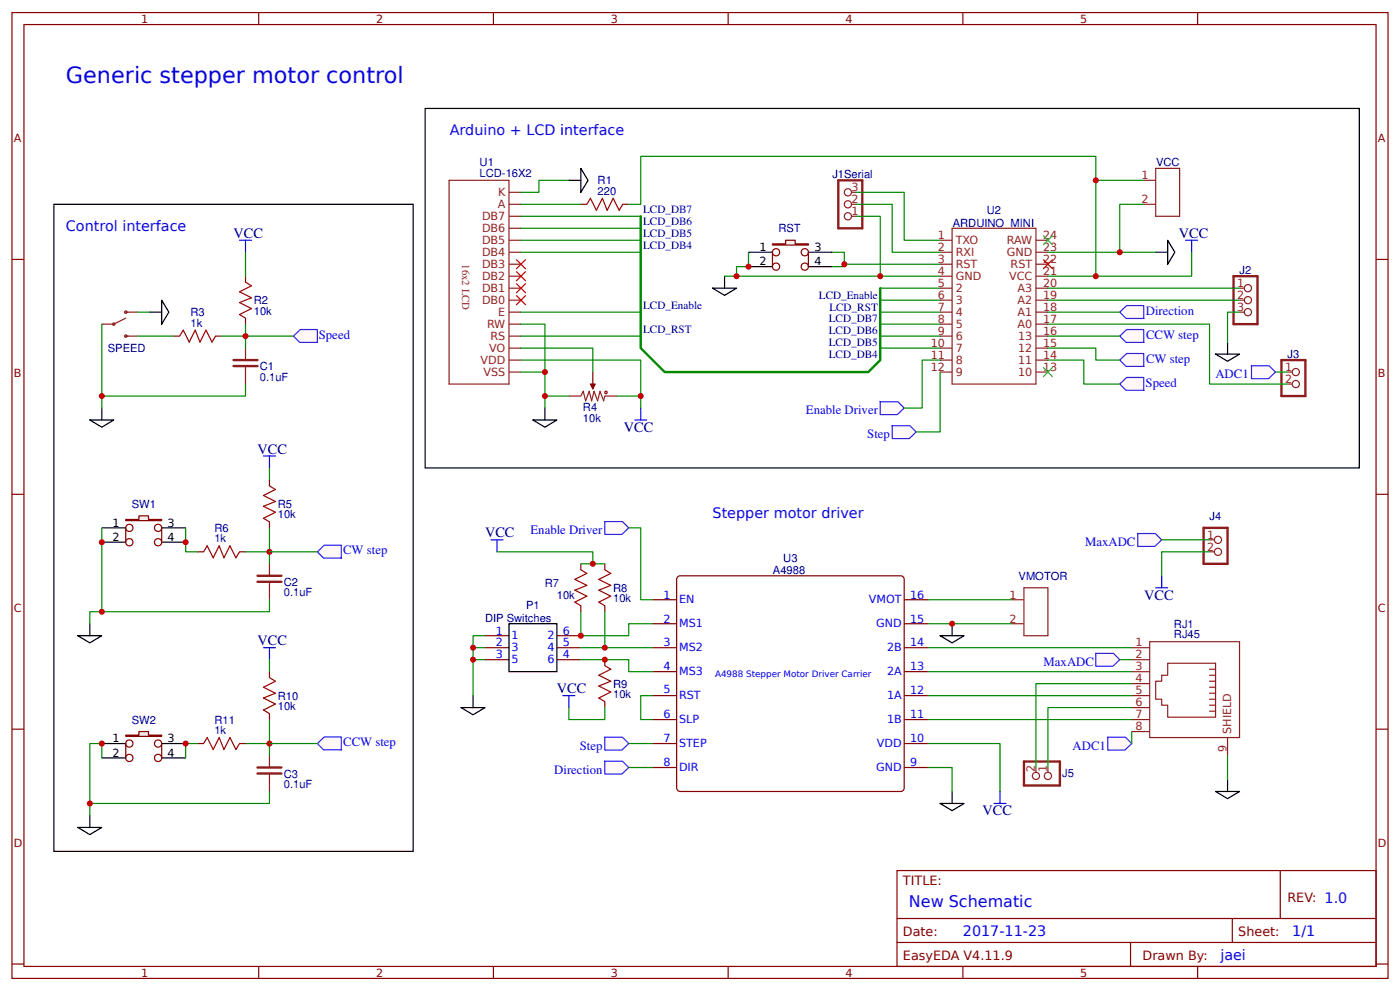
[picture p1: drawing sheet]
<svg xmlns="http://www.w3.org/2000/svg" width="309mm" height="219mm" viewBox="0 0 309 219" stroke-linecap="round" stroke-linejoin="round" font-family="sans-serif">
<g fill="none" stroke="#800" stroke-width=".26">
<path d="M2.6 2.8h304.1v213.2h-304.1zM5.3 5.4h298.7v208h-298.7zM57.1 2.8v2.6M109 2.8v2.6M160.9 2.8v2.6M212.7 2.8v2.6M264.6 2.8v2.6M2.6 57.3h2.7M304 57.3h2.7M2.6 109.1h2.7M304 109.1h2.7M2.6 161h2.7"/>
<path d="M304 161h2.7M198.2 192.2h105.8v21.2h-105.8zM282.8 192.2v10.6M2.6 212.9h2.7M57.1 213.4v2.6M109 213.4v2.6M160.9 213.4v2.6M198.2 202.8h105.8M198.2 208.1h105.8M212.7 213.4v2.6M249.8 208.1v5.3M264.6 213.4v2.6"/>
<path d="M272.3 202.8v5.3M304 212.9h2.7"/>
</g>
<path d="M149.7 127.4l.6-.3h48.7a.79 .79 0 0 1 .8 .8v46.1a.79 .79 0 0 1-.8 .8h-48.7a.79 .79 0 0 1-.8-.8v-46.1z" fill="#fff" stroke="#800" stroke-width=".26"/>
<g fill="none" stroke="#800" stroke-width=".26">
<path d="M144.2 132.4h5.3M144.2 137.7h5.3M199.8 132.4h5.3M199.8 137.7h5.3M144.2 143h5.3M144.2 148.3h5.3M144.2 153.6h5.3M144.2 158.9h5.3M199.8 143h5.3M199.8 148.3h5.3M199.8 153.6h5.3M199.8 158.9h5.3"/>
<path d="M144.2 164.2h5.3M144.2 169.5h5.3M199.8 164.2h5.3M199.8 169.5h5.3"/>
</g>
<g fill="none" stroke="#8d2323" stroke-width=".26">
<path d="M99.2 39.8h13.2v45h-13.2zM112.4 50.4h2.7M112.4 55.7h2.7M112.4 53h2.7M112.4 58.3h2.7M112.4 45.1h2.7M112.4 47.8h2.7M112.4 42.5h2.7M207.7 55.7h2.6M207.7 53h2.6M207.7 58.3h2.6M210.3 50.4h18.6v34.4h-18.6z"/>
<path d="M228.9 55.7h2.6M228.9 53h2.6M228.9 58.3h2.6M27.8 68.9h2.6M27.8 70.2l-2.7 1.4h-2.6M27.8 74.2h2.6M112.4 63.6h2.7M112.4 66.3h2.7M112.4 68.9h2.7M112.4 71.6h2.7M112.4 74.2h2.7M112.4 76.9h2.7"/>
<path d="M112.4 79.5h2.7M112.4 61h2.7M207.7 63.6h2.6M207.7 66.3h2.6M207.7 68.9h2.6M207.7 71.6h2.6M207.7 74.2h2.6M207.7 76.9h2.6M207.7 79.5h2.6M207.7 61h2.6M228.9 63.6h2.6M228.9 66.3h2.6"/>
<path d="M228.9 68.9h2.6M228.9 71.6h2.6M228.9 74.2h2.6M228.9 76.9h2.6M228.9 79.5h2.6M228.9 61h2.6M112.4 82.2h2.7M207.7 82.2h2.6M228.9 82.2h2.6M59.5 124.5v2.6M59.5 128.5v3.9M250 143h4"/>
<path d="M250 145.7h4M250 148.3h4M250 150.9h4M250 153.6h4M250 156.2h4M250 158.9h4M254 141.7h19.8v21.2h-19.8zM258 146.4h10.6v12h-10.6v-2.7h-1.4v-1.3h-1.3v-4h1.3v-1.3h1.4zM267.2 147.8h1.4M267.2 149.1h1.4M267.2 150.4h1.4M267.2 151.7h1.4"/>
<path d="M267.2 153.1h1.4M267.2 154.4h1.4M267.2 155.7h1.4M267.2 157h1.4M250 161.5h4M271.2 162.9v3.9"/>
<circle cx="25.1" cy="71.6" r=".26"/>
<circle cx="27.8" cy="68.9" r=".26"/>
<circle cx="27.8" cy="74.2" r=".26"/>
</g>
<path d="M56.9 127.1h5.3M56.9 128.5h5.3" fill="none" stroke="#8d2323" stroke-width=".53"/>
<path d="M19.8 137.7v2.7M17.2 140.4h5.3l-2.7 1.5z" fill="none" stroke="#000" stroke-width=".26"/>
<path d="M41 116.5v5.3h2.7M59.5 116.5v5.3M54.2 121.8h5.3v2.7" fill="none" stroke="#080" stroke-width=".26"/>
<circle cx="59.5" cy="121.8" r=".66" fill="#c00"/>
<path d="M59.5 103.3v2.7M59.5 132.4v2.7h-39.7v2.6M59.5 158.9v5.3M22.5 167.3v-3.1h-2.7v15.8M43.7 164.2h-2.7v3.1M54.2 164.2h5.3v2.6" fill="none" stroke="#080" stroke-width=".26"/>
<path d="M58.2 100.7h2.7M59.5 100.7v2.6" fill="none" stroke="#00f" stroke-width=".26"/>
<path d="M59.5 166.8v2.7M59.5 170.8v4" fill="none" stroke="#8d2323" stroke-width=".26"/>
<path d="M56.9 169.5h5.3M56.9 170.8h5.3" fill="none" stroke="#8d2323" stroke-width=".53"/>
<path d="M17.2 182.7h5.3l-2.7 1.6zM19.8 180v2.7" fill="none" stroke="#000" stroke-width=".26"/>
<circle cx="59.5" cy="164.2" r=".66" fill="#c00"/>
<path d="M59.5 174.8v2.6h-39.7" fill="none" stroke="#080" stroke-width=".26"/>
<circle cx="19.8" cy="177.4" r=".66" fill="#c00"/>
<path d="M58.2 143h2.7M59.5 143v2.7" fill="none" stroke="#00f" stroke-width=".26"/>
<path d="M59.5 145.7v2.6" fill="none" stroke="#080" stroke-width=".26"/>
<g fill="#fff7f8" stroke="#430aff" stroke-width=".26">
<path d="M70.1 121.8l1.5-1.4h3.8l.1 2.8h-4z"/>
<path d="M70.1 164.2l1.5-1.5h3.8l.1 2.9h-4z"/>
</g>
<path d="M54.2 55.7v5.3M22.5 71.6v18.5M30.4 68.9h2.7M30.4 74.2h8M59.5 121.8h10.6M59.5 164.2h10.6" fill="none" stroke="#080" stroke-width=".26"/>
<path d="M19.8 92.7h5.3l-2.6 1.6zM22.5 90.1v2.6" fill="none" stroke="#000" stroke-width=".26"/>
<path d="M52.9 53h2.7M54.2 53v2.7" fill="none" stroke="#00f" stroke-width=".26"/>
<path d="M39.7 74.2l.8-1.3 1.3 2.6 1.3-2.6 1.1 2.6 1.3-2.6 1.3 2.6 .8-1.3M54.2 62.3l1.4 .8-2.7 1.3 2.7 1.3-2.7 1.1 2.7 1.3-2.7 1.4 1.3 .7" fill="none" stroke="#a00000" stroke-width=".26"/>
<path d="M38.4 74.2h1.3M47.6 74.2h1.3M54.2 61v1.3M54.2 70.2v1.4" fill="none" stroke="#800" stroke-width=".26"/>
<path d="M64.8 74.2l1.5-1.4h3.8l.1 2.8h-4z" fill="#fff7f8" stroke="#430aff" stroke-width=".26"/>
<path d="M54.2 74.2h10.6M205.1 137.7h18.5M205.1 158.9h44.9M205.1 153.6h44.9M205.1 148.3h44.9M205.1 143h44.9M205.1 169.5h5.2v5.3M205.1 164.2h15.8v10.6" fill="none" stroke="#080" stroke-width=".26"/>
<path d="M210.3 137.7v2.7M207.7 140.4h5.3l-2.7 1.5zM207.7 177.4h5.3l-2.7 1.6zM210.3 174.8v2.6" fill="none" stroke="#000" stroke-width=".26"/>
<path d="M219.6 177.4h2.6M220.9 174.8v2.6" fill="none" stroke="#00f" stroke-width=".26"/>
<path d="M244.7 162.8h3.9l1.4 1.4-1.5 1.4h-3.8z" fill="#fff7f8" stroke="#430aff" stroke-width=".26"/>
<path d="M268.6 174.8h5.2l-2.6 1.5zM271.2 172.1v2.7" fill="none" stroke="#000" stroke-width=".26"/>
<path d="M271.2 166.8v5.3" fill="none" stroke="#080" stroke-width=".26"/>
<path d="M242 144.3h4l1.4 1.4-1.5 1.4h-3.8z" fill="#fff7f8" stroke="#430aff" stroke-width=".26"/>
<path d="M247.4 145.7h2.6M250 161.5v2.7" fill="none" stroke="#080" stroke-width=".26"/>
<path d="M276.4 80.8h4l1.4 1.4-1.5 1.4h-3.8z" fill="#fff7f8" stroke="#430aff" stroke-width=".26"/>
<path d="M265.9 116.5h5.3v8h-5.3z" fill="none" stroke="#8d2323" stroke-width=".53"/>
<g fill="none" stroke="#8d2323" stroke-width=".26">
<path d="M267.2 119.2h1.1M267.2 121.8h1.1"/>
<circle cx="269.1" cy="119.2" r=".79"/>
<circle cx="269.1" cy="121.8" r=".79"/>
</g>
<path d="M251.3 117.8h4l1.3 1.4-1.5 1.4h-3.7z" fill="#fff7f8" stroke="#430aff" stroke-width=".26"/>
<path d="M231.5 71.6h35.7v13.2h17.2M256.6 119.2h10.6M205.1 132.4h18.5M267.2 121.8h-10.6v5.3" fill="none" stroke="#080" stroke-width=".26"/>
<path d="M255.3 129.8h2.7M256.6 127.1v2.7" fill="none" stroke="#00f" stroke-width=".26"/>
<path d="M283.1 79.5h5.3v7.9h-5.3z" fill="none" stroke="#8d2323" stroke-width=".53"/>
<g fill="none" stroke="#8d2323" stroke-width=".26">
<path d="M284.4 82.2h1.1M284.4 84.8h1.1M223.6 132.4h2.6M223.6 137.7h2.6M226.2 129.8h5.3v10.6h-5.3z"/>
<circle cx="286.3" cy="82.2" r=".79"/>
<circle cx="286.3" cy="84.8" r=".79"/>
</g>
<circle cx="210.3" cy="137.7" r=".66" fill="#c00"/>
<g fill="#fff7f8" stroke="#430aff" stroke-width=".26">
<path d="M247.4 84.8l1.5-1.5h3.8v2.9h-3.9z"/>
<path d="M247.4 79.5l1.5-1.4h3.8v2.8h-3.9z"/>
<path d="M247.4 74.2l1.5-1.4h3.8v2.8h-3.9z"/>
</g>
<path d="M33.1 68.9h2.6M35.7 66.3l1.6 2.6-1.6 2.7z" fill="none" stroke="#000" stroke-width=".26"/>
<path d="M48.9 74.2h5.3M54.2 71.6v5.3" fill="none" stroke="#080" stroke-width=".26"/>
<path d="M54.2 76.9v2.6M54.2 80.8v4" fill="none" stroke="#8d2323" stroke-width=".26"/>
<path d="M51.6 79.5h5.3M51.6 80.8h5.3" fill="none" stroke="#8d2323" stroke-width=".53"/>
<circle cx="54.2" cy="74.2" r=".66" fill="#c00"/>
<path d="M255.3 55.7h2.7M258 53l1.6 2.7-1.6 2.6zM157.4 63.6h5.3l-2.6 1.6zM160.1 61v2.6" fill="none" stroke="#000" stroke-width=".26"/>
<path d="M231.5 55.7h23.8M160.1 61h47.6M231.5 76.9h10.6v2.6h5.3M231.5 79.5h7.9v5.3h8M231.5 74.2h15.9" fill="none" stroke="#080" stroke-width=".26"/>
<path d="M261.9 53h2.7M263.3 53v2.7" fill="none" stroke="#00f" stroke-width=".26"/>
<g fill="#fff7f8" stroke="#430aff" stroke-width=".26">
<path d="M133.5 115.2h4l1.4 1.3-1.5 1.5h-3.8z"/>
<path d="M133.5 162.8h4l1.4 1.4-1.5 1.4h-3.8z"/>
<path d="M133.5 168.1h4l1.4 1.4-1.5 1.4h-3.8z"/>
</g>
<path d="M138.9 116.5h2.7v15.9h2.6M138.9 164.2h5.3M138.9 169.5h5.3" fill="none" stroke="#080" stroke-width=".26"/>
<g fill="#fff7f8" stroke="#430aff" stroke-width=".26">
<path d="M247.4 68.9l1.5-1.4h3.8v2.8h-3.9z"/>
<path d="M197 94h4l1.4 1.4-1.5 1.4h-3.8z"/>
<path d="M194.4 88.7h4l1.4 1.4-1.6 1.4h-3.7z"/>
</g>
<path d="M252.7 45.1h-5.3v10.6M263.3 55.7v5.3h-31.8M207.7 79.5h-4v10.6h-3.9" fill="none" stroke="#080" stroke-width=".26"/>
<path d="M252.7 39.8h2.6M255.3 37.2h5.3v10.6h-5.3zM252.7 45.1h2.6" fill="none" stroke="#8d2323" stroke-width=".26"/>
<circle cx="247.4" cy="55.7" r=".66" fill="#c00"/>
<path d="M230.5 57.3l2.1 2.1zM232.6 57.3l-2.1 2.1z" fill="#000" stroke="#f00" stroke-width=".26"/>
<path d="M125.7 39.8h2.6M128.3 37.2l1.6 2.6-1.6 2.7zM117.7 92.7h5.3l-2.6 1.6zM120.4 90.1v2.6" fill="none" stroke="#000" stroke-width=".26"/>
<path d="M140.2 92.7h2.7M141.6 90.1v2.6" fill="none" stroke="#00f" stroke-width=".26"/>
<path d="M125.7 39.8h-6.6v2.7h-4M115.1 45.1h13.2M189.2 47.8h5.3v13.2M115.1 79.5h26.5v7.9h-5.3M115.1 82.2h5.3v5.2h5.3" fill="none" stroke="#080" stroke-width=".26"/>
<path d="M129.6 45.1l.8-1.3 1.4 2.6 1.3-2.6 1 2.6 1.4-2.6 1.3 2.6 .8-1.3" fill="none" stroke="#a00000" stroke-width=".26"/>
<path d="M128.3 45.1h1.3M137.6 45.1h1.3" fill="none" stroke="#800" stroke-width=".26"/>
<path d="M185.2 39.8h5.3v10.6h-5.3z" fill="none" stroke="#8d2323" stroke-width=".53"/>
<g fill="none" stroke="#8d2323" stroke-width=".26">
<path d="M188.1 47.8h1.1M188.1 45.1h1.1M188.1 42.5h1.1"/>
<circle cx="187.3" cy="47.8" r=".79"/>
<circle cx="187.3" cy="45.1" r=".79"/>
<circle cx="187.3" cy="42.5" r=".79"/>
</g>
<circle cx="194.5" cy="61" r=".66" fill="#c00"/>
<path d="M189.2 45.1h7.9v10.6h10.6M189.2 42.5h10.6v10.5h7.9M231.5 63.6h42.3M231.5 66.3h42.3M54.2 84.8v2.6h-31.7M281.8 82.2h2.6" fill="none" stroke="#080" stroke-width=".26"/>
<path d="M272.5 61h5.3v10.6h-5.3z" fill="none" stroke="#8d2323" stroke-width=".53"/>
<g fill="none" stroke="#8d2323" stroke-width=".26">
<path d="M273.8 63.6h1.1M273.8 66.3h1.1M273.8 68.9h1.1"/>
<circle cx="275.7" cy="63.6" r=".79"/>
<circle cx="275.7" cy="68.9" r=".79"/>
<circle cx="275.7" cy="66.3" r=".79"/>
</g>
<circle cx="22.5" cy="87.4" r=".66" fill="#c00"/>
<path d="M226.2 168.1h8v5.3h-8z" fill="none" stroke="#8d2323" stroke-width=".53"/>
<g fill="none" stroke="#8d2323" stroke-width=".26">
<path d="M228.9 169.5v1M231.5 169.5v1"/>
<circle cx="228.9" cy="171.3" r=".79"/>
<circle cx="231.5" cy="171.3" r=".79"/>
</g>
<path d="M128.3 135.1v5.3h10.6v-2.7h5.3M128.3 145.7h10.6v2.6h5.3M128.3 143h15.9M250 156.2h-18.5v13.3M250 150.9h-21.1v18.6" fill="none" stroke="#080" stroke-width=".26"/>
<path d="M11.9 45.1h79.4v142.9h-79.4zM112.4 137.7h10.6v10.6h-10.6z" fill="none" stroke="#000" stroke-width=".26"/>
<path d="M128.3 124.5v1.3M128.3 133.7v1.4M133.6 124.5v1.3M133.6 133.7v1.4M107.2 140.4h5.2M107.2 143h5.2M107.2 145.7h5.2M123 140.4h5.3M123 143h5.3M123 145.7h5.3M133.6 145.7v1.3M133.6 154.9v1.3" fill="none" stroke="#800" stroke-width=".26"/>
<path d="M128.3 125.8l1.3 .8-2.6 1.3 2.6 1.3-2.6 1.1 2.6 1.3-2.6 1.4 1.3 .7M133.6 125.8l1.3 .8-2.6 1.3 2.6 1.3-2.6 1.1 2.6 1.3-2.6 1.4 1.3 .7M133.6 147l1.3 .8-2.6 1.3 2.6 1.3-2.6 1.1 2.6 1.3-2.6 1.3 1.3 .8" fill="none" stroke="#a00000" stroke-width=".26"/>
<circle cx="133.6" cy="145.7" r=".66" fill="#c00"/>
<path d="M108.5 119.2h2.6M109.8 119.2v2.6M124.4 153.6h2.6M125.7 153.6v2.6" fill="none" stroke="#00f" stroke-width=".26"/>
<path d="M109.8 121.8h21.2v2.7M128.3 124.5h5.3" fill="none" stroke="#080" stroke-width=".26"/>
<circle cx="131" cy="124.5" r=".66" fill="#c00"/>
<path d="M133.6 135.1v7.9M125.7 156.2v2.7h7.9v-2.7" fill="none" stroke="#080" stroke-width=".26"/>
<g fill="#c00">
<circle cx="133.6" cy="143" r=".66"/>
<circle cx="128.3" cy="140.4" r=".66"/>
</g>
<path d="M101.9 156.2h5.3l-2.7 1.6zM104.5 153.6v2.6" fill="none" stroke="#000" stroke-width=".26"/>
<path d="M104.5 143h2.7M107.2 140.4h-2.7v13.2" fill="none" stroke="#080" stroke-width=".26"/>
<circle cx="104.5" cy="143" r=".66" fill="#c00"/>
<path d="M104.5 145.7h2.7" fill="none" stroke="#080" stroke-width=".26"/>
<circle cx="104.5" cy="145.7" r=".66" fill="#c00"/>
<path d="M125.7 87.4h2.6l.6-1 .5 2.1 .8-2.1 .5 2.1 .5-2.1 .8 2.1 .6-2.1 .7 2.1 .3-1.1h2.7M131 84.8v1.1" fill="none" stroke="#8d2323" stroke-width=".26"/>
<path d="M130.4 84.8h1.1l-.5 1.1z" fill="#800" stroke="#800" stroke-width=".26"/>
<circle cx="133.9" cy="86.7" r=".26" fill="none" stroke="#a00000" stroke-width=".26"/>
<path d="M131 82.2v2.6" fill="none" stroke="#800" stroke-width=".26"/>
<path d="M115.1 76.9h15.9v5.3M120.4 87.4v2.7M141.6 87.4v2.7" fill="none" stroke="#080" stroke-width=".26"/>
<g fill="#c00">
<circle cx="141.6" cy="87.4" r=".66"/>
<circle cx="120.4" cy="87.4" r=".66"/>
</g>
<path d="M115.1 71.6h5.3v10.6M115.1 68.9h26.5M194.5 63.6h13.2" fill="none" stroke="#080" stroke-width=".26"/>
<circle cx="120.4" cy="82.2" r=".66" fill="#c00"/>
<g fill="none" stroke="#080" stroke-width=".26">
<path d="M115.1 47.8h26.5M115.1 50.4h26.5M115.1 53h26.5M115.1 55.7h26.5M183.9 55.7h2.6v2.6h21.2M186.5 58.3v.6h-2.6M115.1 74.2h26.5M194.5 74.2h13.2M194.5 66.3h13.2M194.5 68.9h13.2M194.5 71.6h13.2M194.5 76.9h13.2"/>
<path d="M207.7 82.2v13.2h-5.3"/>
</g>
<g fill="#000" stroke="#f00" stroke-width=".26">
<path d="M114 57.3l2.2 2.1zM116.2 57.3l-2.2 2.1z"/>
<path d="M114 59.9l2.2 2.1zM116.2 59.9l-2.2 2.1z"/>
<path d="M114 62.6l2.2 2.1zM116.2 62.6l-2.2 2.1z"/>
<path d="M114 65.2l2.2 2.1zM116.2 65.2l-2.2 2.1z"/>
</g>
<path d="M141.6 47.8v29.1l5.2 5.3h45l2.7-2.7v-15.9" fill="none" stroke="#080" stroke-width=".53"/>
<path d="M93.9 23.9h206.4v79.4h-206.4z" fill="none" stroke="#000" stroke-width=".26"/>
<circle cx="186.5" cy="58.3" r=".66" fill="#c00"/>
<path d="M165.4 55.7v3.2h-2.7v2.1" fill="none" stroke="#080" stroke-width=".26"/>
<circle cx="162.7" cy="61" r=".66" fill="#c00"/>
<path d="M59.5 107.3l1.4 .8-2.7 1.3 2.7 1.3-2.7 1.1 2.7 1.3-2.7 1.3 1.3 .8M45 121.8l.8-1.3 1.3 2.7 1.3-2.7 1.1 2.7 1.3-2.7 1.3 2.7 .8-1.4M59.5 149.6l1.4 .8-2.7 1.3 2.7 1.4-2.7 1 2.7 1.3-2.7 1.4 1.3 .8M45 164.2l.8-1.3 1.3 2.6 1.3-2.6 1.1 2.6 1.3-2.6 1.3 2.6 .8-1.3" fill="none" stroke="#a00000" stroke-width=".26"/>
<path d="M59.5 106v1.3M59.5 115.2v1.3M43.7 121.8h1.3M52.9 121.8h1.3M59.5 148.3v1.3M59.5 157.6v1.3M43.7 164.2h1.3M52.9 164.2h1.3" fill="none" stroke="#800" stroke-width=".26"/>
<path d="M138.9 45.1h2.7v-10.6h100.5v26.5M231.5 68.9h15.9M144.2 153.6h-2.6v5.3h2.6" fill="none" stroke="#080" stroke-width=".26"/>
<path d="M230.5 81.1l2.1 2.1zM232.6 81.1l-2.1 2.1z" fill="#000" stroke="#3c3" stroke-width=".26"/>
<circle cx="242.1" cy="61" r=".66" fill="#c00"/>
<path d="M242.1 39.8h10.6" fill="none" stroke="#080" stroke-width=".26"/>
<circle cx="242.1" cy="39.8" r=".66" fill="#c00"/>
<path d="M230.5 52l2.1 2.1zM232.6 52l-2.1 2.1z" fill="#000" stroke="#3c3" stroke-width=".26"/>
<path d="M22.5 116.5h5.3M22.5 119.7h5.3" fill="none" stroke="#000" stroke-width=".26"/>
<path d="M27.8 114.7h2.9v-.8h2.1v.8h2.9v.3h-7.9z" fill="#efefef" stroke="#800" stroke-width=".26"/>
<g fill="none" stroke="#800" stroke-width=".26">
<path d="M27.8 116.5v3.2M35.7 116.5v3.2"/>
<circle cx="28.6" cy="116.5" r=".8"/>
<circle cx="28.6" cy="119.7" r=".8"/>
<circle cx="34.9" cy="116.5" r=".8"/>
<circle cx="34.9" cy="119.7" r=".8"/>
</g>
<path d="M35.7 116.5h5.3M35.7 119.7h5.3M22.5 164.2h5.3M22.5 167.3h5.3" fill="none" stroke="#000" stroke-width=".26"/>
<path d="M27.8 162.3h2.9v-.8h2.1v.8h2.9v.3h-7.9z" fill="#efefef" stroke="#800" stroke-width=".26"/>
<g fill="none" stroke="#800" stroke-width=".26">
<path d="M27.8 164.2v3.1M35.7 164.2v3.1"/>
<circle cx="28.6" cy="164.2" r=".8"/>
<circle cx="28.6" cy="167.3" r=".8"/>
<circle cx="34.9" cy="164.2" r=".8"/>
<circle cx="34.9" cy="167.3" r=".8"/>
</g>
<path d="M165.4 55.7h5.3M165.4 58.9h5.3M35.7 164.2h5.3M35.7 167.3h5.3" fill="none" stroke="#000" stroke-width=".26"/>
<path d="M170.7 53.8h2.9v-.8h2.1v.8h2.9v.3h-7.9z" fill="#efefef" stroke="#800" stroke-width=".26"/>
<g fill="none" stroke="#800" stroke-width=".26">
<path d="M170.7 55.7v3.2M178.6 55.7v3.2"/>
<circle cx="171.4" cy="58.9" r=".8"/>
<circle cx="171.4" cy="55.7" r=".8"/>
<circle cx="177.8" cy="55.7" r=".8"/>
<circle cx="177.8" cy="58.9" r=".8"/>
</g>
<path d="M178.6 55.7h5.3M178.6 58.9h5.3" fill="none" stroke="#000" stroke-width=".26"/>
<path d="M22.5 116.5v18.6" fill="none" stroke="#080" stroke-width=".26"/>
<g fill="#c00">
<circle cx="22.5" cy="135.1" r=".66"/>
<circle cx="22.5" cy="164.2" r=".66"/>
<circle cx="41" cy="164.2" r=".66"/>
<circle cx="165.4" cy="58.9" r=".66"/>
<circle cx="22.5" cy="119.7" r=".66"/>
<circle cx="41" cy="119.7" r=".66"/>
</g>
<path d="M268.6 78.2h5.2l-2.6 1.6zM271.2 75.5v2.7" fill="none" stroke="#000" stroke-width=".26"/>
<path d="M273.8 68.9h-2.6v6.6" fill="none" stroke="#080" stroke-width=".26"/>
<text font-size="4.9" fill="#00f" x="14.6" y="18.2">Generic stepper motor control</text>
<text font-size="3.5" fill="#00f" x="200.8" y="200.2">New Schematic</text>
<g font-size="3.2" fill="#00f">
<text x="99.4" y="29.8">Arduino + LCD interface</text>
<text x="14.6" y="50.9">Control interface</text>
<text x="157.4" y="114.4">Stepper motor driver</text>
<text x="212.7" y="206.8">2017-11-23</text>
<text x="285.5" y="206.8">1/1</text>
<text x="269.6" y="212.1">jaei</text>
</g>
<g font-size="3.2" fill="#000080">
<text x="51.6" y="52.5">VCC</text>
<text x="260.5" y="52.5">VCC</text>
<text x="137.8" y="95.4">VCC</text>
<text x="56.9" y="100.1">VCC</text>
<text x="107.2" y="118.7">VCC</text>
<text x="252.8" y="132.4">VCC</text>
<text x="56.9" y="142.5">VCC</text>
<text x="123" y="153.1">VCC</text>
<text x="217" y="180">VCC</text>
</g>
<g font-size="2.8" fill="#00f">
<text x="253.1" y="69.5">Direction</text>
<text x="70.4" y="74.8">Speed</text>
<text x="253.2" y="74.8">CCW step</text>
<text x="253.2" y="80.1">CW step</text>
<text x="268.5" y="83.5">ADC1</text>
<text x="253.1" y="85.4">Speed</text>
<text x="178.1" y="91.4">Enable Driver</text>
<text x="191.6" y="96.7">Step</text>
<text x="117.2" y="117.9">Enable Driver</text>
<text x="75.8" y="122.4">CW step</text>
<text x="239.7" y="120.5">MaxADC</text>
<text x="230.6" y="147">MaxADC</text>
<text x="75.8" y="164.7">CCW step</text>
<text x="128.1" y="165.5">Step</text>
<text x="237" y="165.5">ADC1</text>
<text x="122.5" y="170.8">Direction</text>
</g>
<g font-size="2.8" fill="#800">
<text x="199.5" y="195.4">TITLE:</text>
<text x="284.4" y="199.1">REV: 1.0</text>
<text x="199.5" y="206.8">Date:</text>
<text x="273.6" y="206.8">Sheet:</text>
<text x="199.5" y="212.1">EasyEDA V4.11.9</text>
<text x="252.4" y="212.1">Drawn By:</text>
</g>
<g font-size="2.5" fill="#800">
<text x="31.2" y="5">1</text>
<text x="83.1" y="5">2</text>
<text x="134.9" y="5">3</text>
<text x="186.8" y="5">4</text>
<text x="238.7" y="5">5</text>
<text x="3" y="31.4">A</text>
<text x="304.4" y="31.4">A</text>
<text x="3" y="83.2">B</text>
<text x="304.4" y="83.2">B</text>
<text x="3" y="135.1">C</text>
<text x="304.4" y="135.1">C</text>
<text x="3" y="186.9">D</text>
<text x="304.4" y="186.9">D</text>
<text x="31.2" y="215.6">1</text>
<text x="83.1" y="215.6">2</text>
<text x="134.9" y="215.6">3</text>
<text x="186.8" y="215.6">4</text>
<text x="238.7" y="215.6">5</text>
</g>
<g font-size="2.5" fill="#000080">
<text x="106" y="39">LCD-16X2</text>
<text x="106" y="36.7">U1</text>
<text x="132" y="40.6">R1</text>
<text x="183.9" y="39.4">J1Serial</text>
<text x="255.4" y="36.8">VCC</text>
<text x="132" y="43">220</text>
<text x="142.1" y="47.1">LCD_DB7</text>
<text x="218" y="47.3">U2</text>
<text x="142.1" y="49.8">LCD_DB6</text>
<text x="142.1" y="52.4">LCD_DB5</text>
<text x="172" y="51.3">RST</text>
<text x="210.5" y="50">ARDUINO_MINI</text>
<text x="142.1" y="55.1">LCD_DB4</text>
<text x="180.9" y="65.9">LCD_Enable</text>
<text x="273.8" y="60.6">J2</text>
<text x="42.1" y="69.7">R3</text>
<text x="56.1" y="69.5">10k</text>
<text x="56.1" y="67.1">R2</text>
<text x="142.1" y="68.3">LCD_Enable</text>
<text x="183.1" y="71.2">LCD_DB7</text>
<text x="183.2" y="68.6">LCD_RST</text>
<text x="23.8" y="77.8">SPEED</text>
<text x="42.1" y="72.1">1k</text>
<text x="142.1" y="73.6">LCD_RST</text>
<text x="183.1" y="73.9">LCD_DB6</text>
<text x="183.1" y="76.5">LCD_DB5</text>
<text x="57.4" y="81.7">C1</text>
<text x="183.1" y="79.1">LCD_DB4</text>
<text x="284.4" y="79.1">J3</text>
<text x="57.4" y="84">0.1uF</text>
<text x="128.8" y="93.2">10k</text>
<text x="128.8" y="90.8">R4</text>
<text x="29.1" y="112.2">SW1</text>
<text x="61.4" y="112.2">R5</text>
<text x="47.4" y="119.7">1k</text>
<text x="47.4" y="117.4">R6</text>
<text x="61.4" y="114.5">10k</text>
<text x="267.2" y="114.8">J4</text>
<text x="173" y="124">U3</text>
<text x="62.7" y="131.7">0.1uF</text>
<text x="62.7" y="129.4">C2</text>
<text x="120.4" y="129.6">R7</text>
<text x="135.5" y="130.6">R8</text>
<text x="170.8" y="126.7">A4988</text>
<text x="225" y="128.1">VMOTOR</text>
<text x="107.2" y="137.3">DIP Switches</text>
<text x="116.2" y="134.5">P1</text>
<text x="123" y="132.3">10k</text>
<text x="135.5" y="133">10k</text>
<text x="259.4" y="138.6">RJ1</text>
<text x="259.4" y="140.9">RJ45</text>
<text x="61.4" y="154.5">R10</text>
<text x="135.5" y="154.2">10k</text>
<text x="135.5" y="151.8">R9</text>
<text x="29.1" y="159.8">SW2</text>
<text x="47.4" y="159.8">R11</text>
<text x="61.4" y="156.8">10k</text>
<text x="47.4" y="162.1">1k</text>
<text x="62.7" y="171.7">C3</text>
<text x="234.7" y="171.6">J5</text>
<text x="62.7" y="174">0.1uF</text>
</g>
<g font-size="2.5" fill="#8d2323">
<text x="252.2" y="39.6">1</text>
<text x="110" y="45.9">A</text>
<text x="110" y="43.3">K</text>
<text x="188.1" y="47.5">1</text>
<text x="188.1" y="44.8">2</text>
<text x="188.1" y="42.2">3</text>
<text x="252.2" y="44.8">2</text>
<text x="106.5" y="53.8">DB5</text>
<text x="106.5" y="51.2">DB6</text>
<text x="106.5" y="48.6">DB7</text>
<text x="207.2" y="52.8">1</text>
<text x="211.1" y="53.8">TXO</text>
<text x="222.5" y="53.8">RAW</text>
<text x="230.5" y="52.8">24</text>
<text x="106.5" y="59.1">DB3</text>
<text x="106.5" y="56.5">DB4</text>
<text x="207.2" y="58.1">3</text>
<text x="207.2" y="55.4">2</text>
<text x="211.1" y="59.1">RST</text>
<text x="211.1" y="56.5">RXI</text>
<text x="222.4" y="56.5">GND</text>
<text x="223.3" y="59.1">RST</text>
<text x="230.5" y="55.4">23</text>
<text x="230.5" y="58.1">22</text>
<text x="106.5" y="64.4">DB1</text>
<text x="106.5" y="61.8">DB2</text>
<text x="207.2" y="63.4">5</text>
<text x="207.2" y="60.7">4</text>
<text x="211.1" y="64.4">2</text>
<text x="211.1" y="61.8">GND</text>
<text x="222.9" y="61.8">VCC</text>
<text x="224.8" y="64.4">A3</text>
<text x="230.5" y="63.4">20</text>
<text x="230.5" y="60.7">21</text>
<text x="273.3" y="63.4">1</text>
<text x="106.5" y="67.1">DB0</text>
<text x="110.1" y="69.7">E</text>
<text x="207.2" y="66">6</text>
<text x="207.2" y="68.7">7</text>
<text x="207.2" y="71.3">8</text>
<text x="211.1" y="67.1">3</text>
<text x="211.1" y="69.7">4</text>
<text x="224.8" y="69.7">A1</text>
<text x="224.8" y="67.1">A2</text>
<text x="230.5" y="71.3">17</text>
<text x="230.5" y="68.7">18</text>
<text x="230.5" y="66">19</text>
<text x="273.3" y="66">2</text>
<text x="273.3" y="68.7">3</text>
<text x="107.6" y="72.4">RW</text>
<text x="108.1" y="77.7">VO</text>
<text x="108.4" y="75">RS</text>
<text x="205.6" y="76.6">10</text>
<text x="207.2" y="74">9</text>
<text x="211.1" y="72.4">5</text>
<text x="211.1" y="75">6</text>
<text x="211.1" y="77.7">7</text>
<text x="224.8" y="72.4">A0</text>
<text x="224.9" y="77.7">12</text>
<text x="224.9" y="75">13</text>
<text x="230.5" y="76.6">15</text>
<text x="230.5" y="74">16</text>
<text x="106.2" y="80.3">VDD</text>
<text x="106.8" y="82.9">VSS</text>
<text x="205.6" y="79.2">11</text>
<text x="205.6" y="81.9">12</text>
<text x="211.1" y="80.3">8</text>
<text x="211.1" y="82.9">9</text>
<text x="224.9" y="82.9">10</text>
<text x="224.9" y="80.3">11</text>
<text x="230.5" y="81.9">13</text>
<text x="230.5" y="79.2">14</text>
<text x="283.9" y="81.9">1</text>
<text x="283.9" y="84.5">2</text>
<text x="266.7" y="118.9">1</text>
<text x="266.7" y="121.6">2</text>
<text x="223.1" y="132.2">1</text>
<text x="223.1" y="137.5">2</text>
<text x="250.8" y="142.7">1</text>
<text x="250.8" y="145.4">2</text>
<text x="250.8" y="148">3</text>
<text x="250.8" y="150.7">4</text>
<text x="250.8" y="153.3">5</text>
<text x="250.8" y="156">6</text>
<text x="250.8" y="158.6">7</text>
<text x="250.8" y="161.3">8</text>
<text x="270.9" y="166" transform="rotate(-90 270.9 166)">9</text>
<text x="272" y="162.1" transform="rotate(-90 272 162.1)">SHIELD</text>
<text x="228.6" y="170.5" transform="rotate(-90 228.6 170.5)">2</text>
<text x="231.2" y="170.5" transform="rotate(-90 231.2 170.5)">1</text>
</g>
<g font-size="2.5">
<text x="167.8" y="55.4">1</text>
<text x="167.8" y="58.6">2</text>
<text x="179.9" y="55.4">3</text>
<text x="179.9" y="58.6">4</text>
<text x="24.9" y="116.3">1</text>
<text x="24.9" y="119.5">2</text>
<text x="37" y="116.3">3</text>
<text x="37" y="119.5">4</text>
<text x="24.9" y="163.9">1</text>
<text x="24.9" y="167.1">2</text>
<text x="37" y="163.9">3</text>
<text x="37" y="167.1">4</text>
</g>
<g font-size="2.5" fill="#00f">
<text x="146.6" y="132.2">1</text>
<text x="146.6" y="137.5">2</text>
<text x="150" y="133.2">EN</text>
<text x="192" y="133.2">VMOT</text>
<text x="201.1" y="137.5">15</text>
<text x="201.1" y="132.2">16</text>
<text x="109.6" y="140.1">1</text>
<text x="109.6" y="142.7">2</text>
<text x="113" y="141.2">1</text>
<text x="113" y="143.8">3</text>
<text x="120.9" y="141.2">2</text>
<text x="120.9" y="143.8">4</text>
<text x="124.4" y="140.1">6</text>
<text x="124.4" y="142.7">5</text>
<text x="146.6" y="142.7">3</text>
<text x="150" y="138.5">MS1</text>
<text x="150" y="143.8">MS2</text>
<text x="193.6" y="138.5">GND</text>
<text x="196" y="143.8">2B</text>
<text x="201.1" y="142.7">14</text>
<text x="109.6" y="145.4">3</text>
<text x="113" y="146.4">5</text>
<text x="120.9" y="146.4">6</text>
<text x="124.4" y="145.4">4</text>
<text x="146.6" y="148">4</text>
<text x="150" y="149.1">MS3</text>
<text x="196" y="149.1">2A</text>
<text x="201.1" y="148">13</text>
<text x="146.6" y="152.9">5</text>
<text x="150" y="154.4">RST</text>
<text x="196" y="154.4">1A</text>
<text x="201.1" y="153.3">12</text>
<text x="146.6" y="158.6">6</text>
<text x="150" y="159.7">SLP</text>
<text x="196" y="159.7">1B</text>
<text x="201.1" y="158.6">11</text>
<text x="146.6" y="163.9">7</text>
<text x="150" y="165">STEP</text>
<text x="193.7" y="165">VDD</text>
<text x="201.1" y="163.9">10</text>
<text x="146.6" y="169.2">8</text>
<text x="150" y="170.3">DIR</text>
<text x="193.6" y="170.3">GND</text>
<text x="201.1" y="169.2">9</text>
</g>
<text font-size="2.4" fill="#8d2323" x="102.1" y="58.3" transform="rotate(90 102.1 58.3)">16x2 LCD</text>
<text font-size="1.9" fill="#00f" x="158" y="149.5">A4988 Stepper Motor Driver Carrier</text>
</svg>
